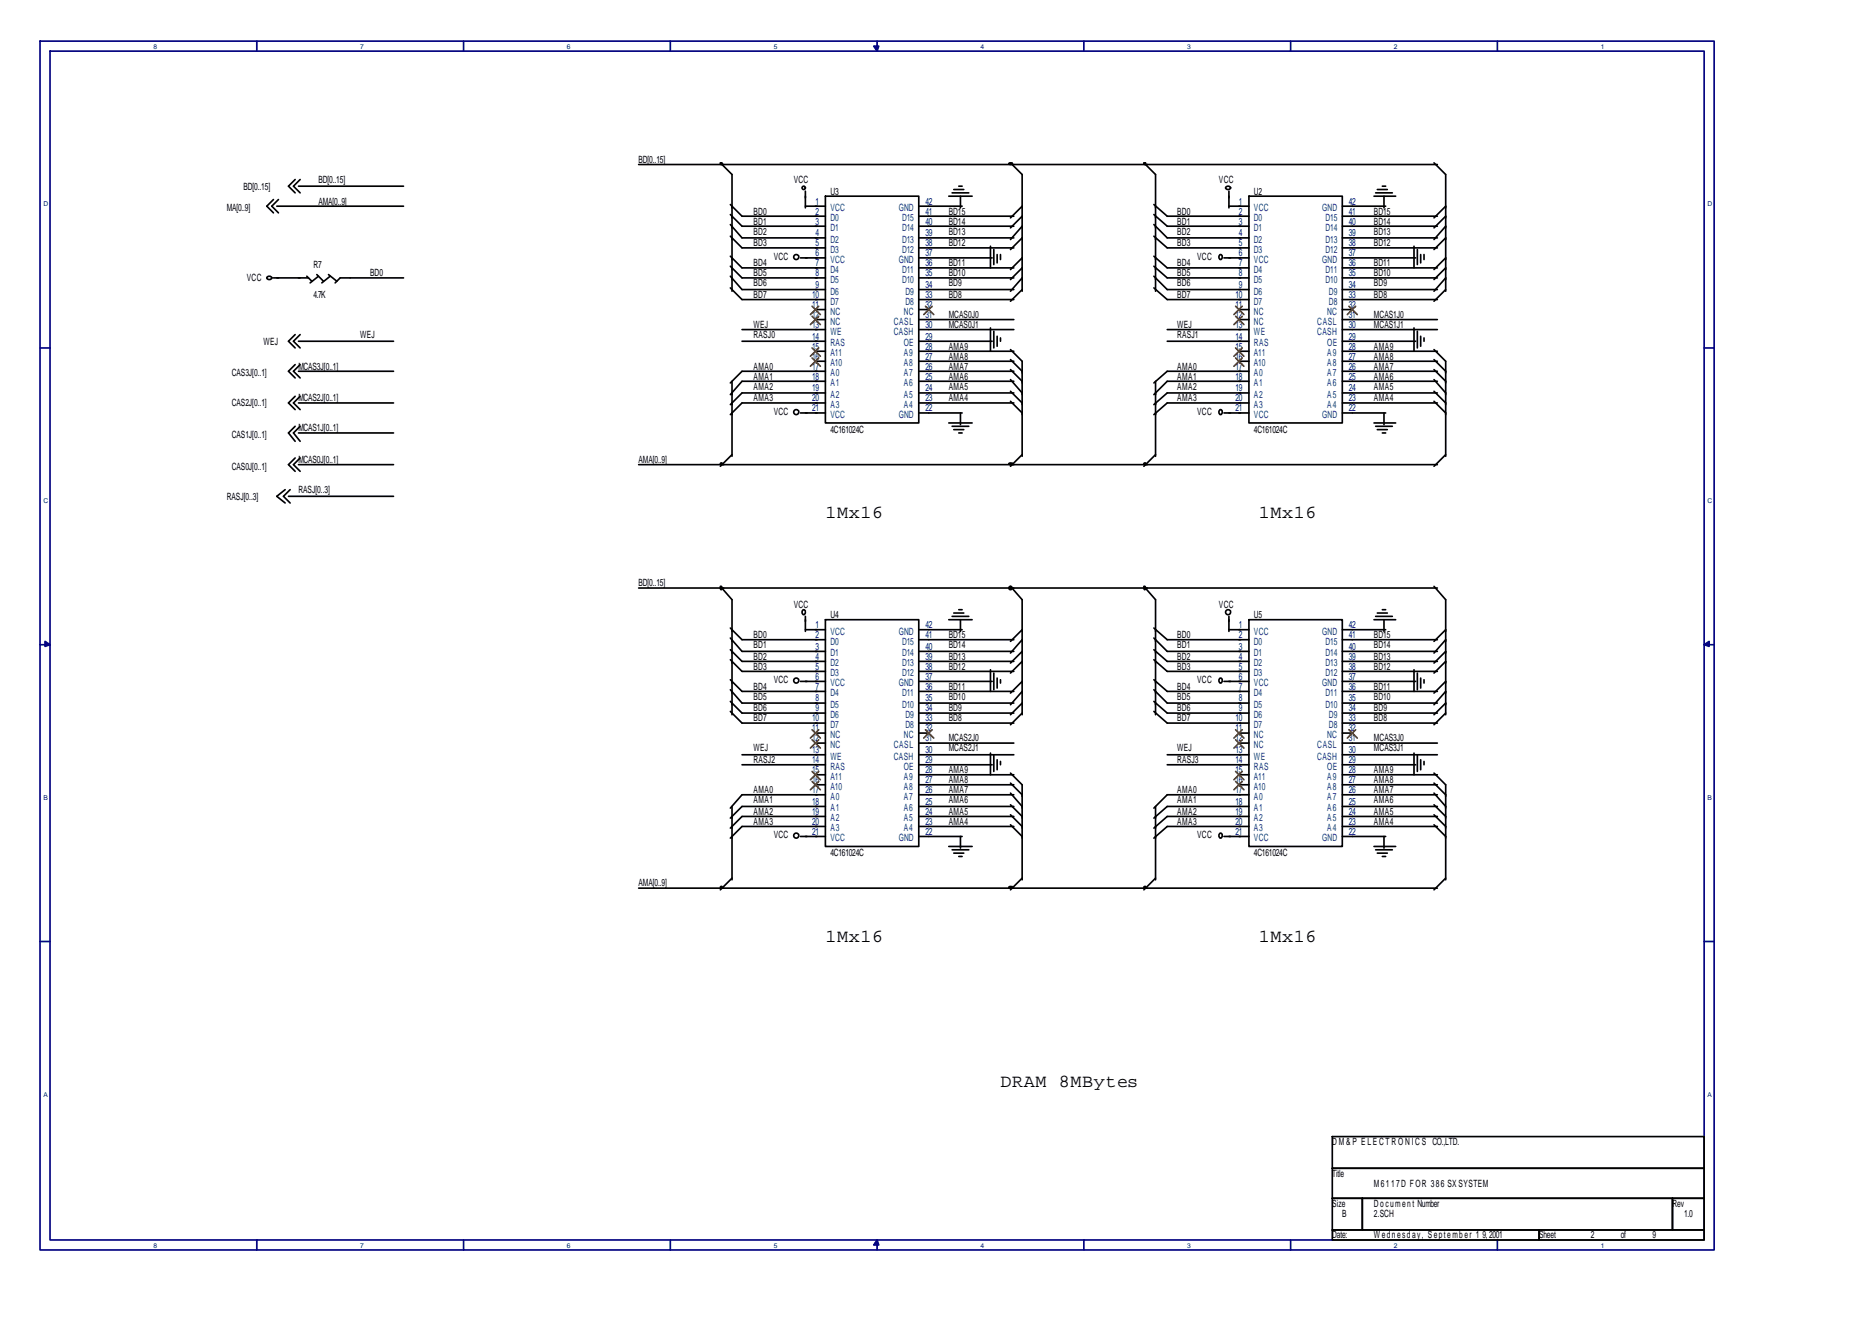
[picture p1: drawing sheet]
<svg xmlns="http://www.w3.org/2000/svg" width="297mm" height="210mm" viewBox="0 0 297 210" stroke-linecap="round" stroke-linejoin="round" font-family="sans-serif">
<g fill="none" stroke="#000080" stroke-width=".26">
<path d="M6.3 6.5h265.7v191.8h-265.7zM7.9 8.1h262.5v188.7h-262.5zM40.7 6.5v1.6M73.6 6.5v1.6M106.4 6.5v1.6M139.2 6.5v1.6M172 6.5v1.6M204.8 6.5v1.6M237.6 6.5v1.6M6.3 55.2h1.6M270.4 55.2h1.6M6.3 102.3h1.6"/>
<path d="M270.4 102.3h1.6M6.3 149.4h1.6M270.4 149.4h1.6M40.7 196.8v1.5M73.6 196.8v1.5M106.4 196.8v1.5M139.2 196.8v1.5M172 196.8v1.5M204.8 196.8v1.5M237.6 196.8v1.5"/>
</g>
<g fill="#000080" stroke="#000080" stroke-width=".26">
<path d="M138.6 7.3h.8l-.2 .8z" fill-rule="evenodd"/>
<path d="M139.2 196.8l.2 .8h-.8z" fill-rule="evenodd"/>
<path d="M7.1 101.8l.8 .5-.8 .3z" fill-rule="evenodd"/>
<path d="M270.4 102.3l.8-.5v.8z" fill-rule="evenodd"/>
</g>
<g fill="none" stroke="#000" stroke-width=".26">
<path d="M43.4 31.7l-1.1 1 1.1 1.1M43.9 32.7h20.1M44.2 31.7l-1.1 1 1.1 1.1M46.8 28.5l-1 1 1 1.1M47.4 29.5h16.6M47.6 28.5l-1 1 1 1.1M101.3 26.1h126.8M114.3 25.8l1.9 1.9v18.5M115.9 32.5l1.8 1.8h13.3M115.9 34l1.8 1.9h13.3M115.9 35.6l1.8 2.1h13.3M115.9 37.5l1.8 1.8h13.3"/>
<path d="M127.8 30.3v2.7M127.8 32.7h3.2M131 31.1h14.8v36h-14.8zM145.8 32.7h6.9M145.8 34.3h15.1M145.8 35.9h15.1M145.8 37.7h15.1M145.8 39.3h15.1M150.5 31.1h3.8M151.1 30.6h2.6M151.3 30.1h1.6M152.1 29.5h.6"/>
<path d="M152.4 31.1v1.9M157.2 39.1v3.4M157.7 39.6v2.4M160.3 25.8l1.9 1.9v18.5M162.2 32.7l-1.9 1.9M162.2 34.3l-1.9 1.9M162.2 35.9l-1.9 2.1M162.2 37.7l-1.9 1.9M181.5 25.8l1.9 1.9v18.5M183.1 32.5l2.1 1.8h13M183.1 34l2.1 1.9h13M183.1 35.6l2.1 2.1h13"/>
<path d="M183.1 37.5l2.1 1.8h13M194.5 29.7a.46 .46 0 0 1 .8 .1 .38 .38 0 0 1-.5 .3 .38 .38 0 0 1-.3-.4zM195 30.3v2.7M195 32.7h3.2M198.2 31.1h14.8v36h-14.8zM213 32.7h6.9M213 34.3h15.1M213 35.9h15.1M213 37.7h15.1M213 39.3h15.1M218 31.1h3.5M218.3 30.6h2.6"/>
<path d="M218.5 30.1h1.6M219.3 29.5h.6M219.6 31.1v1.9M224.4 39.1v3.4M224.9 39.6v2.4M227.5 25.8l1.9 1.9v18.5M229.4 32.7l-1.9 1.9M229.4 34.3l-1.9 1.9M229.4 35.9l-1.9 2.1M229.4 37.7l-1.9 1.9M42.4 44a.46 .46 0 0 1 .7 .1 .38 .38 0 0 1-.4 .3 .38 .38 0 0 1-.3-.4zM43.4 44.1h5.5"/>
<path d="M46.8 53.1l-1 1.1 1 1M46.8 57.9l-1 1 1 1.1M47.4 54.2h15M47.4 58.9h15M47.6 53.1l-1 1.1 1 1M47.6 57.9l-1 1 1 1.1M48.7 43.8l.8 .8M50.3 43.6l1 1M50.5 43.8l-1.3 1.1M52.1 43.6l1.3 1M52.4 43.8l-1.3 1.1M64 44.1h-10l-.8 .8"/>
<path d="M115.9 42.2l1.8 1.9h13.3M115.9 40.7l1.8 1.8h13.3M115.9 43.8l1.8 2.1h13.3M115.9 45.7l1.8 1.8h13.3M117.7 52.3h13.3M117.7 54.2h13.3M126.7 40.7a.4 .4 0 0 0-.5-.3 .4 .4 0 0 0-.1 .6 .4 .4 0 0 0 .6 0v-.2M127 40.9h4M129.4 49.1h1.6M129.4 50.7h1.6M129.4 55.7h1.6M129.4 57.3h1.6"/>
<path d="M131 58.9h-13.3l-1.8 1.9M145.8 44.1h15.1M145.8 40.9h11.6M145.8 42.5h15.1M145.8 45.9h15.1M145.8 47.5h15.1M145.8 49.1h1.6M145.8 50.7h15.1M145.8 52.3h15.1M145.8 54.2h11.6M145.8 55.7h15.1M145.8 57.3h15.1"/>
<path d="M145.8 58.9h15.1M157.2 52v3.7M157.7 52.6v2.6M158.2 40.4v1.3M158.2 53.4v1.5M158.7 40.4v.8M158.7 53.6v.6M160.3 55.5l1.9 1.8v15.1M160.3 57.1l1.9 1.8M160.3 58.6l1.9 1.9M162.2 40.9l-1.9 1.9M162.2 42.5l-1.9 1.9"/>
<path d="M162.2 44.1l-1.9 2.1M162.2 45.9l-1.9 1.9M183.1 42.2l2.1 1.9h13M183.1 40.7l2.1 1.8h13M183.1 43.8l2.1 2.1h13M183.1 45.7l2.1 1.8h13M185.2 52.3h13M185.2 54.2h13M193.9 40.7a.26 .26 0 0 0-.4-.3 .46 .46 0 0 0 .2 .8l.1-.1 .1-.3M194.2 40.9h4M196.6 49.1h1.6M196.6 50.7h1.6"/>
<path d="M196.6 55.7h1.6M196.6 57.3h1.6M198.2 58.9h-13l-2.1 1.9M213 44.1h15.1M213 40.9h11.6M213 42.5h15.1M213 45.9h15.1M213 47.5h15.1M213 49.1h1.6M213 50.7h15.1M213 52.3h15.1M213 54.2h11.6"/>
<path d="M213 55.7h15.1M213 57.3h15.1M213 58.9h15.1M224.4 52v3.7M224.9 52.6v2.6M225.4 40.4v1.3M225.4 53.4v1.5M226 40.4v.8M226 53.6v.6M227.5 58.6l1.9 1.9M227.5 57.1l1.9 1.8M227.5 55.5l1.9 1.8v15.1"/>
<path d="M229.4 40.9l-1.9 1.9M229.4 42.5l-1.9 1.9M229.4 44.1l-1.9 2.1M229.4 45.9l-1.9 1.9M45.2 77.7l-1.3 1.1 1.3 1M45.8 78.8h16.6M46 77.7l-1 1.1 1 1M46.8 67.6l-1 1.1 1 1.3M46.8 72.7l-1 1 1 1.1M46.8 62.9l-1 1 1 1.1M47.4 68.7h15M47.4 63.9h15"/>
<path d="M47.4 73.7h15M47.6 67.6l-1 1.1 1 1.3M47.6 72.7l-1 1 1 1.1M47.6 62.9l-1 1 1 1.1M101.3 73.7h126.8M116.2 60.5v11.9M116.2 72.1l-1.9 1.9M126.7 65.3a.4 .4 0 0 0-.5-.3 .4 .4 0 0 0-.1 .6 .4 .4 0 0 0 .6 0v-.2M127 65.5h4M131 60.5h-13.3l-1.8 2.1M131 62.4h-13.3l-1.8 1.8M131 63.9h-13.3l-1.8 1.9"/>
<path d="M145.8 65.5h6.9M145.8 60.5h15.1M145.8 62.4h15.1M145.8 63.9h15.1M150.5 67.1h3.8M151.1 67.6h2.6M151.3 68.2h1.6M152.1 68.7h.6M152.4 65.5v1.9M160.3 60.2l1.9 2.2M160.3 62.1l1.9 1.8M160.3 63.7l1.9 1.8"/>
<path d="M162.2 72.1l-1.9 1.9M183.4 60.5v11.9M183.4 72.1l-1.9 1.9M193.9 65.3a.26 .26 0 0 0-.4-.2 .46 .46 0 0 0 .2 .7l.1-.1 .1-.3M194.2 65.5h4M198.2 60.5h-13l-2.1 2.1M198.2 62.4h-13l-2.1 1.8M198.2 63.9h-13l-2.1 1.9M213 65.5h6.9M213 60.5h15.1M213 62.4h15.1M213 63.9h15.1"/>
<path d="M218 67.1h3.5M218.3 67.6h2.6M218.5 68.2h1.6M219.3 68.7h.6M219.6 65.5v1.9M227.5 63.7l1.9 1.8M227.5 62.1l1.9 1.8M227.5 60.2l1.9 2.2M229.4 72.1l-1.9 1.9M101.3 93.3h126.8M114.3 93l1.9 2.2v18.2M115.9 99.7l1.8 1.8h13.3"/>
<path d="M127.8 97a.26 .26 0 0 0-.4-.2 .46 .46 0 0 0 .1 .7h.2l.1-.4M127.8 97.8v2.4M127.8 99.9h3.2M131 98.3h14.8v36h-14.8zM145.8 99.9h6.9M150.5 98.3h3.8M151.1 97.8h2.6M151.3 97.3h1.6M152.1 96.7h.6M152.4 98.3v1.9M160.3 93l1.9 2.2v18.2M162.2 99.9l-1.9 1.9"/>
<path d="M181.5 93l1.9 2.2v18.2M183.1 99.7l2.1 1.8h13M195 97.8v2.4M195 99.9h3.2M195.3 97a.4 .4 0 0 0-.6-.2 .4 .4 0 0 0-.1 .6 .4 .4 0 0 0 .6-.1l.1-.2M198.2 98.3h14.8v36h-14.8zM213 99.9h6.9M218 98.3h3.5M218.3 97.8h2.6M218.5 97.3h1.6M219.3 96.7h.6M219.6 98.3v1.9"/>
<path d="M227.5 93l1.9 2.2v18.2M229.4 99.9l-1.9 1.9M115.9 101.2l1.8 2.2h13.3M115.9 103.1l1.8 1.9h13.3M115.9 104.7l1.8 1.8h13.3M115.9 107.9l1.8 1.8h13.3M115.9 109.4l1.8 2.2h13.3M115.9 111.3l1.8 1.9h13.3M115.9 112.9l1.8 1.8h13.3M117.7 119.8h13.3M126.7 107.9a.4 .4 0 0 0-.5-.3 .4 .4 0 0 0-.1 .6 .4 .4 0 0 0 .6 0v-.2M127 108.1h4"/>
<path d="M129.4 116.3h1.6M129.4 117.9h1.6M145.8 108.1h11.6M145.8 101.5h15.1M145.8 103.4h15.1M145.8 105h15.1M145.8 106.5h15.1M145.8 109.7h15.1M145.8 111.6h15.1M145.8 113.2h15.1M145.8 114.7h15.1M145.8 116.3h1.6"/>
<path d="M145.8 117.9h15.1M145.8 119.8h15.1M157.2 106.3v3.4M157.2 119.5v3.4M157.7 106.8v2.6M157.7 119.8v2.6M158.2 107.6v1.6M158.7 107.9v.5M162.2 108.1l-1.9 1.9M162.2 101.5l-1.9 2.1M162.2 103.4l-1.9 1.8M162.2 105l-1.9 1.8"/>
<path d="M162.2 109.7l-1.9 2.1M162.2 111.6l-1.9 1.8M162.2 113.2l-1.9 1.8M183.1 101.2l2.1 2.2h13M183.1 103.1l2.1 1.9h13M183.1 104.7l2.1 1.8h13M183.1 107.9l2.1 1.8h13M183.1 109.4l2.1 2.2h13M183.1 111.3l2.1 1.9h13M183.1 112.9l2.1 1.8h13M185.2 119.8h13M193.9 107.9a.26 .26 0 0 0-.4-.2 .46 .46 0 0 0 .2 .7l.1-.1 .1-.3"/>
<path d="M194.2 108.1h4M196.6 116.3h1.6M196.6 117.9h1.6M213 108.1h11.6M213 101.5h15.1M213 103.4h15.1M213 105h15.1M213 106.5h15.1M213 109.7h15.1M213 111.6h15.1M213 113.2h15.1M213 114.7h15.1"/>
<path d="M213 116.3h1.6M213 117.9h15.1M213 119.8h15.1M224.4 106.3v3.4M224.4 119.5v3.4M224.9 106.8v2.6M224.9 119.8v2.6M225.4 107.6v1.6M226 107.9v.5M229.4 101.5l-1.9 2.1M229.4 103.4l-1.9 1.8M229.4 105l-1.9 1.8"/>
<path d="M229.4 108.1l-1.9 1.9M229.4 109.7l-1.9 2.1M229.4 111.6l-1.9 1.8M229.4 113.2l-1.9 1.8M116.2 128v11.6M116.2 139.3l-1.9 1.9M117.7 121.4h13.3M126.7 132.5a.4 .4 0 0 0-.5-.3 .4 .4 0 0 0-.1 .6 .4 .4 0 0 0 .6 0v-.2M127 132.7h4M129.4 122.9h1.6M129.4 124.5h1.6M131 126.1h-13.3l-1.8 2.1"/>
<path d="M131 128h-13.3l-1.8 1.8M131 129.6h-13.3l-1.8 1.8M131 131.1h-13.3l-1.8 1.9M145.8 132.7h6.9M145.8 121.4h11.6M145.8 122.9h15.1M145.8 124.5h15.1M145.8 126.1h15.1M145.8 128h15.1M145.8 129.6h15.1M145.8 131.1h15.1M150.5 134.3h3.8"/>
<path d="M151.1 134.8h2.6M151.3 135.4h1.6M152.1 135.9h.6M152.4 132.7v1.9M158.2 120.6v1.5M158.7 120.8v.6M160.3 122.7l1.9 1.8v15.1M160.3 124.3l1.9 1.8M160.3 125.9l1.9 2.1M160.3 127.7l1.9 1.9M160.3 129.3l1.9 1.8M160.3 130.9l1.9 1.8"/>
<path d="M162.2 139.3l-1.9 1.9M183.4 128v11.6M183.4 139.3l-1.9 1.9M185.2 121.4h13M193.9 132.5a.26 .26 0 0 0-.4-.2 .46 .46 0 0 0 .2 .7l.1-.1 .1-.3M194.2 132.7h4M196.6 122.9h1.6M196.6 124.5h1.6M198.2 126.1h-13l-2.1 2.1M198.2 128h-13l-2.1 1.8M198.2 129.6h-13l-2.1 1.8M198.2 131.1h-13l-2.1 1.9"/>
<path d="M213 132.7h6.9M213 121.4h11.6M213 122.9h15.1M213 124.5h15.1M213 126.1h15.1M213 128h15.1M213 129.6h15.1M213 131.1h15.1M218 134.3h3.5M218.3 134.8h2.6M218.5 135.4h1.6M219.3 135.9h.6"/>
<path d="M219.6 132.7v1.9M225.4 120.6v1.5M226 120.8v.6M227.5 130.9l1.9 1.8M227.5 129.3l1.9 1.8M227.5 127.7l1.9 1.9M227.5 125.9l1.9 2.1M227.5 124.3l1.9 1.8M227.5 122.7l1.9 1.8v15.1M229.4 139.3l-1.9 1.9M101.3 140.9h126.8M211.4 180.4h59v5h-59z"/>
<path d="M211.4 185.4h59v4.7h-59zM211.4 190.1h4.8v5.1h-4.8zM211.4 195.2h32.8v1.6h-32.8zM216.2 190.1h49.2v5.1h-49.2zM244.2 195.2h26.2v1.6h-26.2zM265.4 190.1h5v5.1h-5z"/>
<circle cx="127.5" cy="29.8" r=".26"/>
</g>
<g fill="none" stroke="#804000" stroke-width=".26">
<path d="M128.9 48.6l1.3 1.3M128.9 50.2l1.3 1.3M128.9 55.2l1.3 1.3M128.9 56.8l1.3 1.3M129.9 48.6l-1.3 1.3M129.9 50.2l-1.3 1.3M129.9 55.2l-1.3 1.3M129.9 56.8l-1.3 1.3M146.8 48.6l1.4 1.3M147.9 48.6l-1.3 1.3M196.1 48.6l1.3 1.3M196.1 50.2l1.3 1.3"/>
<path d="M196.1 55.2l1.3 1.3M196.1 56.8l1.3 1.3M197.1 48.6l-1.3 1.3M197.1 55.2l-1.3 1.3M197.1 50.2l-1.3 1.3M197.1 56.8l-1.3 1.3M214 48.6l1.4 1.3M215.1 48.6l-1.3 1.3M128.9 115.8l1.3 1.3M128.9 117.4l1.3 1.3M129.9 115.8l-1.3 1.3M129.9 117.4l-1.3 1.3"/>
<path d="M146.8 115.8l1.4 1.3M147.9 115.8l-1.3 1.3M196.1 115.8l1.3 1.3M196.1 117.4l1.3 1.3M197.1 115.8l-1.3 1.3M197.1 117.4l-1.3 1.3M214 115.8l1.4 1.3M215.1 115.8l-1.3 1.3M128.9 122.4l1.3 1.3M128.9 124l1.3 1.3M129.9 122.4l-1.3 1.3M129.9 124l-1.3 1.3"/>
<path d="M196.1 122.4l1.3 1.3M196.1 124l1.3 1.3M197.1 122.4l-1.3 1.3M197.1 124l-1.3 1.3"/>
</g>
<g fill="#000" stroke="#000" stroke-width=".26">
<path d="M114.3 25.9l.3-.1-.1 .3h-.2zM160.2 25.9l.4-.1v.2a.33 .33 0 0 1-.5 0zM181.5 25.9l.3-.1-.1 .3h-.2zM114.3 73.5h.3l-.1 .2h-.2zM160.2 73.5h.4v.1a.33 .33 0 0 1-.5 0zM181.5 73.5h.3l-.1 .2h-.2zM114.3 93.1l.1-.1a.33 .33 0 0 1 0 .6zM181.5 93.1l.1-.1a.33 .33 0 0 1 0 .6zM114.3 140.7h.3l-.1 .2h-.2zM160.2 140.7h.4v.1a.33 .33 0 0 1-.5 0zM181.5 140.7h.3l-.1 .2h-.2z"/>
<circle cx="160.3" cy="93.3" r=".26"/>
</g>
<g font-size="2.9">
<text x="131" y="82.2">1Mx16</text>
<text x="199.8" y="82.2">1Mx16</text>
<text x="131" y="149.4">1Mx16</text>
<text x="199.8" y="149.4">1Mx16</text>
<text x="158.7" y="172.4">DRAM 8MBytes</text>
</g>
<g font-size="1.6">
<text x="50.5" y="29">BD[0..15]</text>
<text x="101.3" y="25.8">BD[0..15]</text>
<text x="125.9" y="29">VCC</text>
<text x="193.4" y="29">VCC</text>
<text x="36" y="33.5">MA[0..9]</text>
<text x="38.6" y="30.1">BD[0..15]</text>
<text x="50.5" y="32.5">AMA[0..9]</text>
<text x="119.6" y="34">BD0</text>
<text x="119.6" y="35.6">BD1</text>
<text x="131.8" y="30.9">U3</text>
<text x="150.5" y="34">BD15</text>
<text x="150.5" y="35.6">BD14</text>
<text x="186.8" y="34">BD0</text>
<text x="186.8" y="35.6">BD1</text>
<text x="199" y="30.9">U2</text>
<text x="218" y="34">BD15</text>
<text x="218" y="35.6">BD14</text>
<text x="119.6" y="37.2">BD2</text>
<text x="119.6" y="39.1">BD3</text>
<text x="122.8" y="41.2">VCC</text>
<text x="150.5" y="37.2">BD13</text>
<text x="150.5" y="39.1">BD12</text>
<text x="186.8" y="37.2">BD2</text>
<text x="186.8" y="39.1">BD3</text>
<text x="190" y="41.2">VCC</text>
<text x="218" y="37.2">BD13</text>
<text x="218" y="39.1">BD12</text>
<text x="39.2" y="44.6">VCC</text>
<text x="49.7" y="42.5">R7</text>
<text x="49.7" y="47.3">4.7K</text>
<text x="58.7" y="43.8">BD0</text>
<text x="119.6" y="42.2">BD4</text>
<text x="119.6" y="43.8">BD5</text>
<text x="119.6" y="45.4">BD6</text>
<text x="119.6" y="47.3">BD7</text>
<text x="150.5" y="42.2">BD11</text>
<text x="150.5" y="43.8">BD10</text>
<text x="150.5" y="45.4">BD9</text>
<text x="150.5" y="47.3">BD8</text>
<text x="186.8" y="42.2">BD4</text>
<text x="186.8" y="43.8">BD5</text>
<text x="186.8" y="45.4">BD6</text>
<text x="186.8" y="47.3">BD7</text>
<text x="218" y="42.2">BD11</text>
<text x="218" y="43.8">BD10</text>
<text x="218" y="45.4">BD9</text>
<text x="218" y="47.3">BD8</text>
<text x="57.1" y="53.6">WEJ</text>
<text x="119.6" y="52">WEJ</text>
<text x="119.6" y="53.6">RASJ0</text>
<text x="150.5" y="52">MCAS0J1</text>
<text x="150.5" y="50.4">MCAS0J0</text>
<text x="186.8" y="52">WEJ</text>
<text x="186.8" y="53.6">RASJ1</text>
<text x="218" y="52">MCAS1J1</text>
<text x="218" y="50.4">MCAS1J0</text>
<text x="36.8" y="59.7">CAS3J[0..1]</text>
<text x="41.8" y="54.7">WEJ</text>
<text x="47.3" y="58.6">MCAS3J[0..1]</text>
<text x="119.6" y="58.6">AMA0</text>
<text x="150.5" y="55.5">AMA9</text>
<text x="150.5" y="57.1">AMA8</text>
<text x="150.5" y="58.6">AMA7</text>
<text x="186.8" y="58.6">AMA0</text>
<text x="218" y="55.5">AMA9</text>
<text x="218" y="57.1">AMA8</text>
<text x="218" y="58.6">AMA7</text>
<text x="36.8" y="64.5">CAS2J[0..1]</text>
<text x="47.3" y="63.7">MCAS2J[0..1]</text>
<text x="119.6" y="60.2">AMA1</text>
<text x="119.6" y="61.8">AMA2</text>
<text x="119.6" y="63.7">AMA3</text>
<text x="122.8" y="65.8">VCC</text>
<text x="150.5" y="60.2">AMA6</text>
<text x="150.5" y="61.8">AMA5</text>
<text x="150.5" y="63.7">AMA4</text>
<text x="186.8" y="60.2">AMA1</text>
<text x="186.8" y="61.8">AMA2</text>
<text x="186.8" y="63.7">AMA3</text>
<text x="190" y="65.8">VCC</text>
<text x="218" y="60.2">AMA6</text>
<text x="218" y="61.8">AMA5</text>
<text x="218" y="63.7">AMA4</text>
<text x="36.8" y="69.5">CAS1J[0..1]</text>
<text x="47.3" y="68.4">MCAS1J[0..1]</text>
<text x="131.8" y="68.7">4C161024C</text>
<text x="199" y="68.7">4C161024C</text>
<text x="36.8" y="74.5">CAS0J[0..1]</text>
<text x="47.3" y="73.5">MCAS0J[0..1]</text>
<text x="101.3" y="73.5">AMA[0..9]</text>
<text x="36" y="79.3">RASJ[0..3]</text>
<text x="47.3" y="78.2">RASJ[0..3]</text>
<text x="101.3" y="93">BD[0..15]</text>
<text x="119.6" y="101.2">BD0</text>
<text x="125.9" y="96.5">VCC</text>
<text x="131.8" y="98.1">U4</text>
<text x="150.5" y="101.2">BD15</text>
<text x="186.8" y="101.2">BD0</text>
<text x="193.4" y="96.5">VCC</text>
<text x="199" y="98.1">U5</text>
<text x="218" y="101.2">BD15</text>
<text x="119.6" y="102.8">BD1</text>
<text x="119.6" y="104.7">BD2</text>
<text x="119.6" y="106.3">BD3</text>
<text x="150.5" y="102.8">BD14</text>
<text x="150.5" y="104.7">BD13</text>
<text x="150.5" y="106.3">BD12</text>
<text x="186.8" y="102.8">BD1</text>
<text x="186.8" y="104.7">BD2</text>
<text x="186.8" y="106.3">BD3</text>
<text x="218" y="102.8">BD14</text>
<text x="218" y="104.7">BD13</text>
<text x="218" y="106.3">BD12</text>
<text x="119.6" y="109.4">BD4</text>
<text x="119.6" y="111">BD5</text>
<text x="119.6" y="112.9">BD6</text>
<text x="122.8" y="108.4">VCC</text>
<text x="150.5" y="109.4">BD11</text>
<text x="150.5" y="111">BD10</text>
<text x="150.5" y="112.9">BD9</text>
<text x="186.8" y="109.4">BD4</text>
<text x="186.8" y="111">BD5</text>
<text x="186.8" y="112.9">BD6</text>
<text x="190" y="108.4">VCC</text>
<text x="218" y="109.4">BD11</text>
<text x="218" y="111">BD10</text>
<text x="218" y="112.9">BD9</text>
<text x="119.6" y="114.5">BD7</text>
<text x="119.6" y="119.2">WEJ</text>
<text x="150.5" y="114.5">BD8</text>
<text x="150.5" y="117.7">MCAS2J0</text>
<text x="150.5" y="119.2">MCAS2J1</text>
<text x="186.8" y="114.5">BD7</text>
<text x="186.8" y="119.2">WEJ</text>
<text x="218" y="114.5">BD8</text>
<text x="218" y="117.7">MCAS3J0</text>
<text x="218" y="119.2">MCAS3J1</text>
<text x="119.6" y="121.1">RASJ2</text>
<text x="119.6" y="125.9">AMA0</text>
<text x="150.5" y="122.7">AMA9</text>
<text x="150.5" y="124.3">AMA8</text>
<text x="150.5" y="125.9">AMA7</text>
<text x="186.8" y="121.1">RASJ3</text>
<text x="186.8" y="125.9">AMA0</text>
<text x="218" y="122.7">AMA9</text>
<text x="218" y="124.3">AMA8</text>
<text x="218" y="125.9">AMA7</text>
<text x="119.6" y="127.4">AMA1</text>
<text x="119.6" y="129.3">AMA2</text>
<text x="119.6" y="130.9">AMA3</text>
<text x="150.5" y="127.4">AMA6</text>
<text x="150.5" y="129.3">AMA5</text>
<text x="150.5" y="130.9">AMA4</text>
<text x="186.8" y="127.4">AMA1</text>
<text x="186.8" y="129.3">AMA2</text>
<text x="186.8" y="130.9">AMA3</text>
<text x="218" y="127.4">AMA6</text>
<text x="218" y="129.3">AMA5</text>
<text x="218" y="130.9">AMA4</text>
<text x="122.8" y="133">VCC</text>
<text x="131.8" y="135.9">4C161024C</text>
<text x="190" y="133">VCC</text>
<text x="199" y="135.9">4C161024C</text>
<text x="101.3" y="140.7">AMA[0..9]</text>
<text x="211.4" y="181.7">D M &amp; P E L E C T R O N I C S CO.,LTD.</text>
<text x="211.4" y="186.7">Title</text>
<text x="211.4" y="191.5">Size</text>
<text x="218" y="188.3">M6117D FOR 386 SX SYSTEM</text>
<text x="218" y="191.5">Document Number</text>
<text x="265.4" y="191.5">Rev</text>
<text x="211.4" y="196.5">Date:</text>
<text x="213" y="193.1">B</text>
<text x="218" y="193.1">2.SCH</text>
<text x="218" y="196.5">Wednesday, September 1</text>
<text x="235.2" y="196.5">9, 2001</text>
<text x="244.2" y="196.5">Sheet</text>
<text x="252.4" y="196.5">2</text>
<text x="257.2" y="196.5">of</text>
<text x="262.2" y="196.5">9</text>
<text x="267.2" y="193.1">1.0</text>
</g>
<g font-size="1.6" fill="#000080">
<text x="129.4" y="32.5">1</text>
<text x="129.4" y="34">2</text>
<text x="129.4" y="35.6">3</text>
<text x="146.8" y="35.6">40</text>
<text x="146.8" y="34">41</text>
<text x="146.8" y="32.5">42</text>
<text x="196.6" y="32.5">1</text>
<text x="196.6" y="34">2</text>
<text x="196.6" y="35.6">3</text>
<text x="214" y="35.6">40</text>
<text x="214" y="34">41</text>
<text x="214" y="32.5">42</text>
<text x="129.4" y="37.5">4</text>
<text x="129.4" y="39.1">5</text>
<text x="129.4" y="40.7">6</text>
<text x="146.8" y="40.7">37</text>
<text x="146.8" y="39.1">38</text>
<text x="146.8" y="37.5">39</text>
<text x="196.6" y="37.5">4</text>
<text x="196.6" y="39.1">5</text>
<text x="196.6" y="40.7">6</text>
<text x="214" y="40.7">37</text>
<text x="214" y="39.1">38</text>
<text x="214" y="37.5">39</text>
<text x="128.9" y="47.3">10</text>
<text x="129.4" y="42.2">7</text>
<text x="129.4" y="43.8">8</text>
<text x="129.4" y="45.7">9</text>
<text x="146.8" y="47.3">33</text>
<text x="146.8" y="45.7">34</text>
<text x="146.8" y="43.8">35</text>
<text x="146.8" y="42.2">36</text>
<text x="196.1" y="47.3">10</text>
<text x="196.6" y="42.2">7</text>
<text x="196.6" y="43.8">8</text>
<text x="196.6" y="45.7">9</text>
<text x="214" y="47.3">33</text>
<text x="214" y="45.7">34</text>
<text x="214" y="43.8">35</text>
<text x="214" y="42.2">36</text>
<text x="128.9" y="48.9">11</text>
<text x="128.9" y="50.4">12</text>
<text x="128.9" y="52">13</text>
<text x="128.9" y="53.9">14</text>
<text x="146.8" y="53.9">29</text>
<text x="146.8" y="52">30</text>
<text x="146.8" y="50.4">31</text>
<text x="146.8" y="48.9">32</text>
<text x="196.1" y="48.9">11</text>
<text x="196.1" y="50.4">12</text>
<text x="196.1" y="52">13</text>
<text x="196.1" y="53.9">14</text>
<text x="214" y="53.9">29</text>
<text x="214" y="52">30</text>
<text x="214" y="50.4">31</text>
<text x="214" y="48.9">32</text>
<text x="128.9" y="55.5">15</text>
<text x="128.9" y="57.1">16</text>
<text x="128.9" y="58.6">17</text>
<text x="146.8" y="58.6">26</text>
<text x="146.8" y="57.1">27</text>
<text x="146.8" y="55.5">28</text>
<text x="196.1" y="55.5">15</text>
<text x="196.1" y="57.1">16</text>
<text x="196.1" y="58.6">17</text>
<text x="214" y="58.6">26</text>
<text x="214" y="57.1">27</text>
<text x="214" y="55.5">28</text>
<text x="128.9" y="60.2">18</text>
<text x="128.9" y="62.1">19</text>
<text x="128.9" y="63.7">20</text>
<text x="128.9" y="65.3">21</text>
<text x="146.8" y="65.3">22</text>
<text x="146.8" y="63.7">23</text>
<text x="146.8" y="62.1">24</text>
<text x="146.8" y="60.2">25</text>
<text x="196.1" y="60.2">18</text>
<text x="196.1" y="62.1">19</text>
<text x="196.1" y="63.7">20</text>
<text x="196.1" y="65.3">21</text>
<text x="214" y="65.3">22</text>
<text x="214" y="63.7">23</text>
<text x="214" y="62.1">24</text>
<text x="214" y="60.2">25</text>
<text x="129.4" y="99.7">1</text>
<text x="129.4" y="101.2">2</text>
<text x="146.8" y="101.2">41</text>
<text x="146.8" y="99.7">42</text>
<text x="196.6" y="99.7">1</text>
<text x="196.6" y="101.2">2</text>
<text x="214" y="101.2">41</text>
<text x="214" y="99.7">42</text>
<text x="129.4" y="103.1">3</text>
<text x="129.4" y="104.7">4</text>
<text x="129.4" y="106.3">5</text>
<text x="129.4" y="107.9">6</text>
<text x="146.8" y="107.9">37</text>
<text x="146.8" y="106.3">38</text>
<text x="146.8" y="104.7">39</text>
<text x="146.8" y="103.1">40</text>
<text x="196.6" y="103.1">3</text>
<text x="196.6" y="104.7">4</text>
<text x="196.6" y="106.3">5</text>
<text x="196.6" y="107.9">6</text>
<text x="214" y="107.9">37</text>
<text x="214" y="106.3">38</text>
<text x="214" y="104.7">39</text>
<text x="214" y="103.1">40</text>
<text x="129.4" y="109.4">7</text>
<text x="129.4" y="111.3">8</text>
<text x="129.4" y="112.9">9</text>
<text x="146.8" y="112.9">34</text>
<text x="146.8" y="111.3">35</text>
<text x="146.8" y="109.4">36</text>
<text x="196.6" y="109.4">7</text>
<text x="196.6" y="111.3">8</text>
<text x="196.6" y="112.9">9</text>
<text x="214" y="112.9">34</text>
<text x="214" y="111.3">35</text>
<text x="214" y="109.4">36</text>
<text x="128.9" y="114.5">10</text>
<text x="128.9" y="116.1">11</text>
<text x="128.9" y="117.7">12</text>
<text x="128.9" y="119.5">13</text>
<text x="146.8" y="119.5">30</text>
<text x="146.8" y="117.7">31</text>
<text x="146.8" y="116.1">32</text>
<text x="146.8" y="114.5">33</text>
<text x="196.1" y="114.5">10</text>
<text x="196.1" y="116.1">11</text>
<text x="196.1" y="117.7">12</text>
<text x="196.1" y="119.5">13</text>
<text x="214" y="119.5">30</text>
<text x="214" y="117.7">31</text>
<text x="214" y="116.1">32</text>
<text x="214" y="114.5">33</text>
<text x="128.9" y="121.1">14</text>
<text x="128.9" y="122.7">15</text>
<text x="128.9" y="124.3">16</text>
<text x="128.9" y="125.9">17</text>
<text x="146.8" y="125.9">26</text>
<text x="146.8" y="124.3">27</text>
<text x="146.8" y="122.7">28</text>
<text x="146.8" y="121.1">29</text>
<text x="196.1" y="121.1">14</text>
<text x="196.1" y="122.7">15</text>
<text x="196.1" y="124.3">16</text>
<text x="196.1" y="125.9">17</text>
<text x="214" y="125.9">26</text>
<text x="214" y="124.3">27</text>
<text x="214" y="122.7">28</text>
<text x="214" y="121.1">29</text>
<text x="128.9" y="127.7">18</text>
<text x="128.9" y="129.3">19</text>
<text x="128.9" y="130.9">20</text>
<text x="146.8" y="130.9">23</text>
<text x="146.8" y="129.3">24</text>
<text x="146.8" y="127.7">25</text>
<text x="196.1" y="127.7">18</text>
<text x="196.1" y="129.3">19</text>
<text x="196.1" y="130.9">20</text>
<text x="214" y="130.9">23</text>
<text x="214" y="129.3">24</text>
<text x="214" y="127.7">25</text>
<text x="128.9" y="132.5">21</text>
<text x="146.8" y="132.5">22</text>
<text x="196.1" y="132.5">21</text>
<text x="214" y="132.5">22</text>
</g>
<g font-size="1.6" fill="#004080">
<text x="131.8" y="33.5">VCC</text>
<text x="131.8" y="35.1">D0</text>
<text x="142.6" y="33.5">GND</text>
<text x="143.1" y="35.1">D15</text>
<text x="199" y="33.5">VCC</text>
<text x="199" y="35.1">D0</text>
<text x="209.8" y="33.5">GND</text>
<text x="210.3" y="35.1">D15</text>
<text x="131.8" y="36.7">D1</text>
<text x="131.8" y="38.5">D2</text>
<text x="131.8" y="40.1">D3</text>
<text x="131.8" y="41.7">VCC</text>
<text x="142.6" y="41.7">GND</text>
<text x="143.1" y="40.1">D12</text>
<text x="143.1" y="38.5">D13</text>
<text x="143.1" y="36.7">D14</text>
<text x="199" y="36.7">D1</text>
<text x="199" y="38.5">D2</text>
<text x="199" y="40.1">D3</text>
<text x="199" y="41.7">VCC</text>
<text x="209.8" y="41.7">GND</text>
<text x="210.3" y="40.1">D12</text>
<text x="210.3" y="38.5">D13</text>
<text x="210.3" y="36.7">D14</text>
<text x="131.8" y="43.3">D4</text>
<text x="131.8" y="44.9">D5</text>
<text x="131.8" y="46.7">D6</text>
<text x="143.1" y="44.9">D10</text>
<text x="143.1" y="43.3">D11</text>
<text x="143.7" y="46.7">D9</text>
<text x="199" y="43.3">D4</text>
<text x="199" y="44.9">D5</text>
<text x="199" y="46.7">D6</text>
<text x="210.3" y="44.9">D10</text>
<text x="210.3" y="43.3">D11</text>
<text x="210.9" y="46.7">D9</text>
<text x="131.8" y="48.3">D7</text>
<text x="131.8" y="49.9">NC</text>
<text x="131.8" y="51.5">NC</text>
<text x="131.8" y="53.1">WE</text>
<text x="141.8" y="53.1">CASH</text>
<text x="141.8" y="51.5">CASL</text>
<text x="143.4" y="49.9">NC</text>
<text x="143.7" y="48.3">D8</text>
<text x="199" y="48.3">D7</text>
<text x="199" y="49.9">NC</text>
<text x="199" y="51.5">NC</text>
<text x="199" y="53.1">WE</text>
<text x="209" y="53.1">CASH</text>
<text x="209" y="51.5">CASL</text>
<text x="210.6" y="49.9">NC</text>
<text x="210.9" y="48.3">D8</text>
<text x="131.8" y="54.9">RAS</text>
<text x="131.8" y="56.5">A11</text>
<text x="131.8" y="58.1">A10</text>
<text x="131.8" y="59.7">A0</text>
<text x="143.4" y="59.7">A7</text>
<text x="143.4" y="58.1">A8</text>
<text x="143.4" y="56.5">A9</text>
<text x="143.4" y="54.9">OE</text>
<text x="199" y="54.9">RAS</text>
<text x="199" y="56.5">A11</text>
<text x="199" y="58.1">A10</text>
<text x="199" y="59.7">A0</text>
<text x="210.6" y="59.7">A7</text>
<text x="210.6" y="58.1">A8</text>
<text x="210.6" y="56.5">A9</text>
<text x="210.6" y="54.9">OE</text>
<text x="131.8" y="61.3">A1</text>
<text x="131.8" y="63.1">A2</text>
<text x="131.8" y="64.7">A3</text>
<text x="143.4" y="64.7">A4</text>
<text x="143.4" y="63.1">A5</text>
<text x="143.4" y="61.3">A6</text>
<text x="199" y="61.3">A1</text>
<text x="199" y="63.1">A2</text>
<text x="199" y="64.7">A3</text>
<text x="210.6" y="64.7">A4</text>
<text x="210.6" y="63.1">A5</text>
<text x="210.6" y="61.3">A6</text>
<text x="131.8" y="66.3">VCC</text>
<text x="142.6" y="66.3">GND</text>
<text x="199" y="66.3">VCC</text>
<text x="209.8" y="66.3">GND</text>
<text x="131.8" y="100.7">VCC</text>
<text x="142.6" y="100.7">GND</text>
<text x="199" y="100.7">VCC</text>
<text x="209.8" y="100.7">GND</text>
<text x="131.8" y="102.3">D0</text>
<text x="131.8" y="104.2">D1</text>
<text x="131.8" y="105.7">D2</text>
<text x="131.8" y="107.3">D3</text>
<text x="143.1" y="107.3">D12</text>
<text x="143.1" y="105.7">D13</text>
<text x="143.1" y="104.2">D14</text>
<text x="143.1" y="102.3">D15</text>
<text x="199" y="102.3">D0</text>
<text x="199" y="104.2">D1</text>
<text x="199" y="105.7">D2</text>
<text x="199" y="107.3">D3</text>
<text x="210.3" y="107.3">D12</text>
<text x="210.3" y="105.7">D13</text>
<text x="210.3" y="104.2">D14</text>
<text x="210.3" y="102.3">D15</text>
<text x="131.8" y="108.9">VCC</text>
<text x="131.8" y="110.5">D4</text>
<text x="131.8" y="112.4">D5</text>
<text x="131.8" y="113.9">D6</text>
<text x="142.6" y="108.9">GND</text>
<text x="143.1" y="112.4">D10</text>
<text x="143.1" y="110.5">D11</text>
<text x="143.7" y="113.9">D9</text>
<text x="199" y="108.9">VCC</text>
<text x="199" y="110.5">D4</text>
<text x="199" y="112.4">D5</text>
<text x="199" y="113.9">D6</text>
<text x="209.8" y="108.9">GND</text>
<text x="210.3" y="112.4">D10</text>
<text x="210.3" y="110.5">D11</text>
<text x="210.9" y="113.9">D9</text>
<text x="131.8" y="115.5">D7</text>
<text x="131.8" y="117.1">NC</text>
<text x="131.8" y="118.7">NC</text>
<text x="141.8" y="118.7">CASL</text>
<text x="143.4" y="117.1">NC</text>
<text x="143.7" y="115.5">D8</text>
<text x="199" y="115.5">D7</text>
<text x="199" y="117.1">NC</text>
<text x="199" y="118.7">NC</text>
<text x="209" y="118.7">CASL</text>
<text x="210.6" y="117.1">NC</text>
<text x="210.9" y="115.5">D8</text>
<text x="131.8" y="120.6">WE</text>
<text x="131.8" y="122.1">RAS</text>
<text x="131.8" y="123.7">A11</text>
<text x="131.8" y="125.3">A10</text>
<text x="141.8" y="120.6">CASH</text>
<text x="143.4" y="125.3">A8</text>
<text x="143.4" y="123.7">A9</text>
<text x="143.4" y="122.1">OE</text>
<text x="199" y="120.6">WE</text>
<text x="199" y="122.1">RAS</text>
<text x="199" y="123.7">A11</text>
<text x="199" y="125.3">A10</text>
<text x="209" y="120.6">CASH</text>
<text x="210.6" y="125.3">A8</text>
<text x="210.6" y="123.7">A9</text>
<text x="210.6" y="122.1">OE</text>
<text x="131.8" y="126.9">A0</text>
<text x="131.8" y="128.8">A1</text>
<text x="131.8" y="130.4">A2</text>
<text x="131.8" y="131.9">A3</text>
<text x="143.4" y="131.9">A4</text>
<text x="143.4" y="130.4">A5</text>
<text x="143.4" y="128.8">A6</text>
<text x="143.4" y="126.9">A7</text>
<text x="199" y="126.9">A0</text>
<text x="199" y="128.8">A1</text>
<text x="199" y="130.4">A2</text>
<text x="199" y="131.9">A3</text>
<text x="210.6" y="131.9">A4</text>
<text x="210.6" y="130.4">A5</text>
<text x="210.6" y="128.8">A6</text>
<text x="210.6" y="126.9">A7</text>
<text x="131.8" y="133.5">VCC</text>
<text x="142.6" y="133.5">GND</text>
<text x="199" y="133.5">VCC</text>
<text x="209.8" y="133.5">GND</text>
</g>
<g font-size="1.1" fill="#000080">
<text x="24.3" y="7.8">8</text>
<text x="57.1" y="7.8">7</text>
<text x="90" y="7.8">6</text>
<text x="122.8" y="7.8">5</text>
<text x="155.6" y="7.8">4</text>
<text x="188.4" y="7.8">3</text>
<text x="221.2" y="7.8">2</text>
<text x="254" y="7.8">1</text>
<text x="6.9" y="32.7">D</text>
<text x="270.9" y="32.7">D</text>
<text x="6.9" y="79.8">C</text>
<text x="270.9" y="79.8">C</text>
<text x="6.9" y="126.9">B</text>
<text x="270.9" y="126.9">B</text>
<text x="6.9" y="174">A</text>
<text x="270.9" y="174">A</text>
<text x="24.3" y="198.1">8</text>
<text x="57.1" y="198.1">7</text>
<text x="90" y="198.1">6</text>
<text x="122.8" y="198.1">5</text>
<text x="155.6" y="198.1">4</text>
<text x="188.4" y="198.1">3</text>
<text x="221.2" y="198.1">2</text>
<text x="254" y="198.1">1</text>
</g>
</svg>
